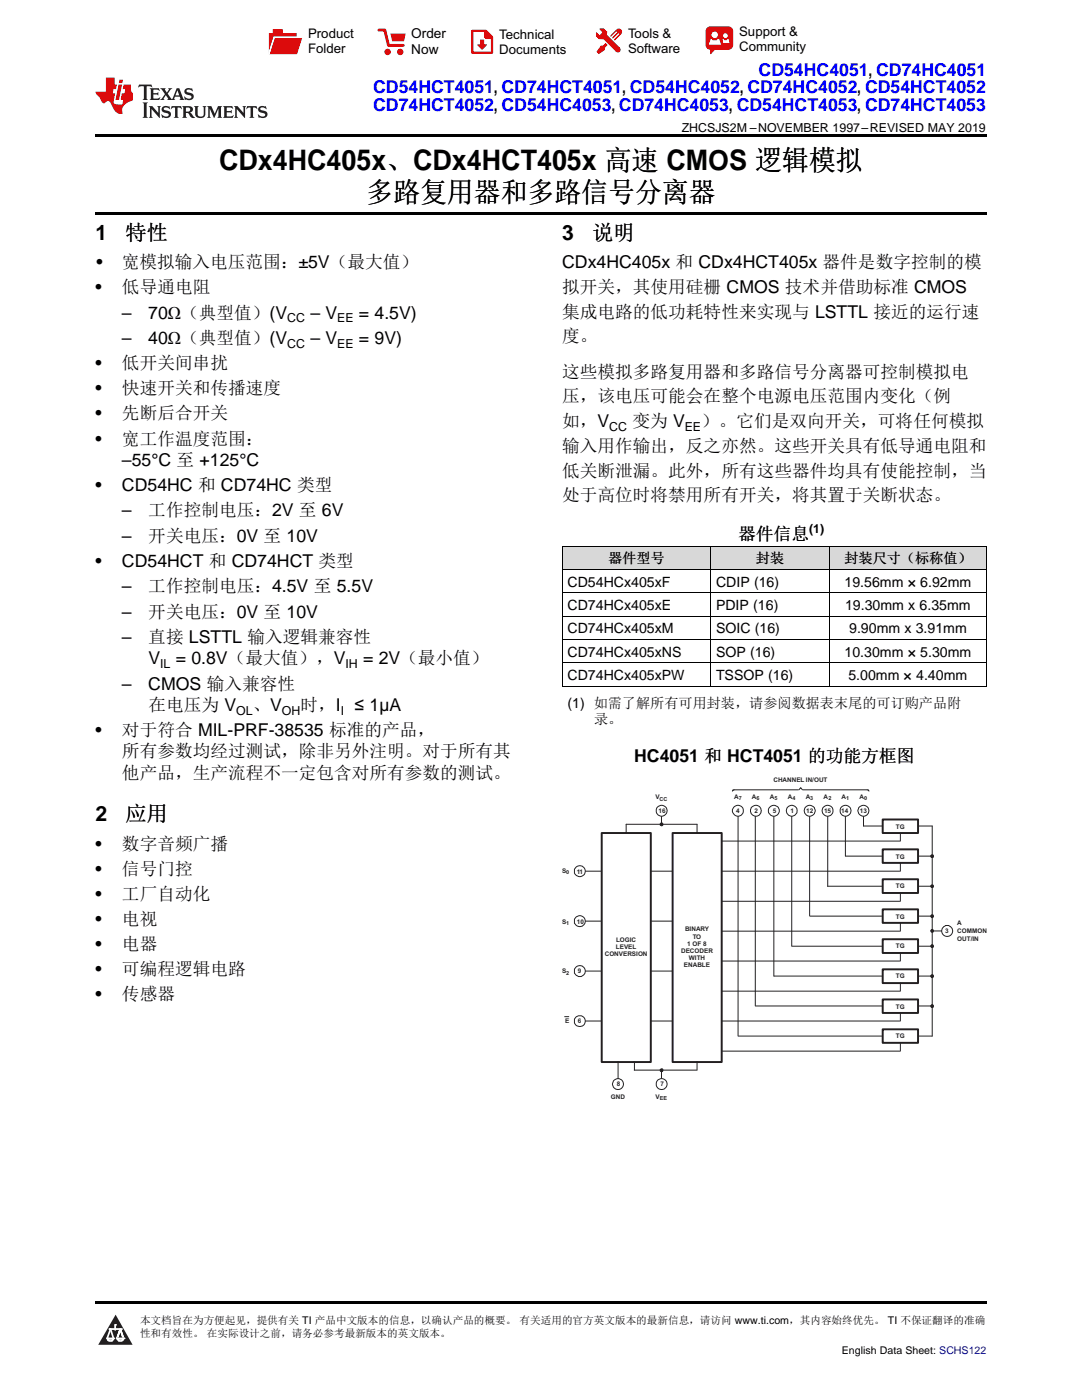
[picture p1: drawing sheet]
<svg xmlns="http://www.w3.org/2000/svg" width="216mm" height="279mm" viewBox="0 0 216 279" stroke-linecap="round" stroke-linejoin="round" font-family="sans-serif">
<g fill="#d8d8d8">
<path d="M112.2 109h29.6v4.7h-29.6z"/>
<path d="M141.8 109h23.7v4.7h-23.7z"/>
<path d="M165.5 109h31.3v4.7h-31.3z"/>
</g>
<path d="M23.1 262.4l3.4 6h-6.9z" fill="#231f20"/>
<path d="M21.4 267.1h1.2l-.3 .5h-.3a.55 .55 0 0 1-.6-.5z" fill-rule="evenodd" fill="#fff"/>
<path d="M21.4 267.1h1.2l-.3 .5h-.3a.55 .55 0 0 1-.6-.5z" fill="none" stroke="#231f20" stroke-width=".34"/>
<path d="M21.4 267.1l1.2 .1-.3 .4h-.5z" fill="none" stroke="#fff" stroke-width=".34"/>
<path d="M23 265.3h.1" fill="none" stroke="#fff" stroke-width=".34"/>
<path d="M23 264.4v.9z" fill="#fff"/>
<path d="M23 264.4v.9z" fill="none" stroke="#fff" stroke-width=".34"/>
<circle cx="23" cy="264.4" r=".17" fill="#fff"/>
<path d="M21.9 265.2h.1" fill="none" stroke="#fff" stroke-width=".34"/>
<path d="M21.9 265.2h2.3z" fill="#fff"/>
<path d="M21.9 265.2h2.3z" fill="none" stroke="#fff" stroke-width=".34"/>
<circle cx="24.2" cy="265.2" r=".17" fill="#fff"/>
<path d="M23.3 267.1h.1" fill="none" stroke="#fff" stroke-width=".34"/>
<path d="M24 265.2l-.7 1.9z" fill="#fff"/>
<path d="M24 265.2l-.7 1.9z" fill="none" stroke="#fff" stroke-width=".34"/>
<path d="M24 265.2l.7 1.9z" fill="#fff"/>
<path d="M24 265.2l.7 1.9z" fill="none" stroke="#fff" stroke-width=".34"/>
<path d="M24.6 267.1h.1" fill="none" stroke="#fff" stroke-width=".34"/>
<circle cx="21.4" cy="267.1" r=".17" fill="#fff"/>
<path d="M22.1 265.2l-.7 1.9z" fill="#fff"/>
<path d="M22.1 265.2l-.7 1.9z" fill="none" stroke="#fff" stroke-width=".34"/>
<path d="M22.1 265.2l.5 1.9z" fill="#fff"/>
<path d="M22.1 265.2l.5 1.9z" fill="none" stroke="#fff" stroke-width=".34"/>
<circle cx="22.6" cy="267.1" r=".17" fill="#fff"/>
<path d="M23.4 267.1h1.3a.65 .65 0 0 1-.7 .5 .65 .65 0 0 1-.6-.5z" fill-rule="evenodd" fill="#fff"/>
<path d="M23.4 267.1h1.3a.65 .65 0 0 1-.7 .5 .65 .65 0 0 1-.6-.5z" fill="none" stroke="#231f20" stroke-width=".34"/>
<path d="M23.4 267.1h1.3l-.4 .5h-.6z" fill="none" stroke="#fff" stroke-width=".34"/>
<path d="M23.3 267.1h.1" fill="none" stroke="#fff" stroke-width=".34"/>
<circle cx="24.7" cy="267.1" r=".17" fill="#fff"/>
<path d="M19 259.7h177.8v.5h-177.8z" fill="#000"/>
<g fill="none" stroke="#241f21" stroke-width=".2">
<path d="M116.8 173.9h17.4M144 173.9h35.5M144 167.9h35.5M144 179.9h35.5M179.7 166.2v1.7M179.7 172.2v1.7M179.7 178.2v1.7M183.3 164.9h2.7v41.9h-2.7M183.3 170.9h2.7M183.3 176.9h2.7M116.8 193.8h17.4M116.8 183.8h17.4"/>
<path d="M144 185.8h35.5M144 191.8h35.5M144 197.8h35.5M179.7 184.2v1.6M179.7 190.2v1.6M179.7 196.2v1.6M183.3 182.8h2.7M183.3 194.8h2.7M183.3 188.8h2.7M186.1 185.8h2.7M116.8 203.8h17.4M132 213.6v1.6"/>
<path d="M144 203.8h35.5M144 209.8h35.5M179.7 202.2v1.6M179.7 208.1v1.7M183.3 200.8h2.7"/>
</g>
<path d="M176.1 169.5h7.1v2.7h-7.1zM176.1 175.5h7.1v2.7h-7.1zM176.1 181.5h7.1v2.7h-7.1zM176.1 187.4h7.1v2.8h-7.1zM176.1 193.5h7.1v2.7h-7.1zM176.1 199.5h7.1v2.7h-7.1zM176.1 205.4h7.1v2.7h-7.1z" fill="none" stroke="#241f21" stroke-width=".39"/>
<path d="M185.8 170.6h.4v.5h-.4l-.1-.2z" fill-rule="evenodd" fill="#241f21"/>
<path d="M185.8 170.6h.4v.5h-.4l-.1-.2z" fill="none" stroke="#241f21" stroke-width=".2"/>
<circle cx="186" cy="176.9" r=".27" fill="#241f21"/>
<circle cx="186" cy="176.9" r=".27" fill="none" stroke="#241f21" stroke-width=".2"/>
<path d="M185.8 182.6a.28 .28 0 0 1 .5 .2 .28 .28 0 0 1-.4 .3l-.2-.3z" fill-rule="evenodd" fill="#241f21"/>
<circle cx="186" cy="182.9" r=".29" fill="none" stroke="#241f21" stroke-width=".2"/>
<path d="M185.8 185.7l.1-.2a.29 .29 0 0 1 .4 .2 .29 .29 0 0 1-.3 .4 .29 .29 0 0 1-.2-.4z" fill-rule="evenodd" fill="#241f21"/>
<circle cx="186" cy="185.8" r=".27" fill="none" stroke="#241f21" stroke-width=".2"/>
<path d="M185.8 188.7l.1-.2a.29 .29 0 0 1 .4 .3 .29 .29 0 0 1-.3 .3 .29 .29 0 0 1-.2-.4z" fill-rule="evenodd" fill="#241f21"/>
<circle cx="186" cy="188.8" r=".27" fill="none" stroke="#241f21" stroke-width=".2"/>
<path d="M185.8 194.7a.29 .29 0 0 1 .5 0 .29 .29 0 0 1-.4 .4z" fill-rule="evenodd" fill="#241f21"/>
<circle cx="186" cy="194.8" r=".29" fill="none" stroke="#241f21" stroke-width=".2"/>
<path d="M185.8 200.7l.1-.2 .3 .1v.4h-.4z" fill-rule="evenodd" fill="#241f21"/>
<circle cx="186" cy="200.8" r=".27" fill="none" stroke="#241f21" stroke-width=".2"/>
<g fill="#fff">
<path d="M187.8 187.6a1.07 1.07 0 0 1 1.2-.3 1.07 1.07 0 0 1 .7 1h-1.1h1.1a1.07 1.07 0 0 1-1.5 1 1.07 1.07 0 0 1-.4-1.7z" fill-rule="evenodd"/>
<circle cx="189" cy="185.8" r="1.1"/>
</g>
<g fill="none" stroke="#241f21" stroke-width=".2">
<path d="M147.3 161.9v44.9M150.7 161.9v38.9M154.4 161.9v32.9M158 161.9v26.9M161.6 161.9v20.8M165.1 176.9h10.9M165.2 161.9v15M168.7 161.9v9h7.3M172.3 161.9v3h3.7M154.5 194.8h21.5M158 188.8h18M161.6 182.8h14.4"/>
<path d="M147.4 206.8h28.6M150.8 200.8h25.2"/>
<circle cx="189" cy="185.8" r="1.09"/>
</g>
<path d="M134.2 166.2h9.8v45.8h-9.8z" fill="#fff"/>
<path d="M134.2 166.2h9.8v45.8h-9.8z" fill="none" stroke="#241f21" stroke-width=".39"/>
<path d="M120.1 166.2h9.8v45.8h-9.8z" fill="#fff"/>
<path d="M120.1 166.2h9.8v45.8h-9.8z" fill="none" stroke="#241f21" stroke-width=".39"/>
<circle cx="115.7" cy="173.9" r="1.1" fill="#fff"/>
<circle cx="115.7" cy="173.9" r="1.1" fill="none" stroke="#241f21" stroke-width=".2"/>
<circle cx="115.7" cy="183.8" r="1.1" fill="#fff"/>
<circle cx="115.7" cy="183.8" r="1.08" fill="none" stroke="#241f21" stroke-width=".2"/>
<circle cx="115.7" cy="193.8" r="1.08" fill="#fff"/>
<path d="M115 192.9a1.11 1.11 0 0 1 1.7 .4 1.11 1.11 0 0 1-.7 1.6h-.6l-.8-.7v-.8z" fill="none" stroke="#241f21" stroke-width=".2"/>
<circle cx="115.7" cy="203.8" r="1.11" fill="#fff"/>
<g fill="none" stroke="#241f21" stroke-width=".2">
<path d="M112.7 202.9h.8"/>
<circle cx="115.7" cy="203.8" r="1.1"/>
</g>
<circle cx="123.3" cy="216.3" r="1.09" fill="#fff"/>
<circle cx="123.3" cy="216.4" r="1.09" fill="none" stroke="#241f21" stroke-width=".2"/>
<circle cx="132" cy="216.3" r="1.1" fill="#fff"/>
<g fill="none" stroke="#241f21" stroke-width=".2">
<path d="M123.3 212v3.3M126.6 213.6h12.4M126.6 212v1.6M139.1 212v1.6"/>
<circle cx="132" cy="216.4" r="1.09"/>
</g>
<path d="M131.7 213.4l.5-.1v.5h-.4z" fill-rule="evenodd" fill="#241f21"/>
<path d="M132 162.9v1.6M131.7 213.4l.3-.1a.28 .28 0 0 1 .3 .3 .28 .28 0 0 1-.3 .3l-.3-.2z" fill="none" stroke="#241f21" stroke-width=".2"/>
<circle cx="132" cy="161.8" r="1.1" fill="#fff"/>
<g fill="none" stroke="#241f21" stroke-width=".2">
<path d="M124.9 166.2v-1.7h14.2v1.7"/>
<circle cx="132" cy="161.8" r="1.08"/>
</g>
<path d="M131.8 164.3h.4v.4l-.2 .1-.3-.1z" fill-rule="evenodd" fill="#241f21"/>
<path d="M131.8 164.3h.4v.4l-.2 .1-.3-.1z" fill="none" stroke="#241f21" stroke-width=".2"/>
<circle cx="172.3" cy="161.8" r="1.1" fill="#fff"/>
<circle cx="172.3" cy="161.8" r="1.08" fill="none" stroke="#241f21" stroke-width=".2"/>
<circle cx="168.7" cy="161.8" r="1.1" fill="#fff"/>
<circle cx="168.7" cy="161.8" r="1.09" fill="none" stroke="#241f21" stroke-width=".2"/>
<circle cx="165.1" cy="161.8" r="1.08" fill="#fff"/>
<circle cx="165.1" cy="161.8" r="1.07" fill="none" stroke="#241f21" stroke-width=".2"/>
<circle cx="161.6" cy="161.8" r="1.1" fill="#fff"/>
<circle cx="161.6" cy="161.8" r="1.1" fill="none" stroke="#241f21" stroke-width=".2"/>
<circle cx="158" cy="161.8" r="1.09" fill="#fff"/>
<circle cx="158" cy="161.8" r="1.08" fill="none" stroke="#241f21" stroke-width=".2"/>
<circle cx="154.4" cy="161.8" r="1.09" fill="#fff"/>
<circle cx="154.4" cy="161.8" r="1.08" fill="none" stroke="#241f21" stroke-width=".2"/>
<circle cx="150.8" cy="161.8" r="1.09" fill="#fff"/>
<circle cx="150.9" cy="161.8" r="1.08" fill="none" stroke="#241f21" stroke-width=".2"/>
<circle cx="147.2" cy="161.8" r="1.08" fill="#fff"/>
<circle cx="147.2" cy="161.8" r="1.08" fill="none" stroke="#241f21" stroke-width=".2"/>
<path d="M159.8 157.2l.3 .4h-.7z" fill="#fff"/>
<path d="M159.3 157.6h-12.9l-.3 .3M159.4 157.6l.4-.4 .3 .4M160.2 157.6h12.8M173 157.6l.4 .3" fill="none" stroke="#241f21" stroke-width=".2"/>
<path d="M176.1 163.5h7.1v2.7h-7.1z" fill="#fff"/>
<path d="M176.1 163.5h7.1v2.7h-7.1z" fill="none" stroke="#241f21" stroke-width=".39"/>
<path d="M112.2 118.3h84.6M112.2 113.6h84.6M112.2 109h84.6M112.2 109v28M141.8 109v28M165.5 109v28M196.8 109v28M112.2 136.9h84.6M112.2 132.3h84.6M112.2 127.6h84.6M112.2 123h84.6" fill="none" stroke="#000" stroke-width=".2"/>
<path d="M19 26.8h177.8v.6h-177.8zM19 42.3h177.8v.5h-177.8zM112.2 136.9l.1 .1zM165.4 136.9l.1 .1zM196.7 136.9l.1 .1z" fill="#000"/>
<path d="M27.7 16.9l-.1 .6 .6-.3h.5v.2v2.2l-.2 .4h1l-.2-.4v-2.2v-.2h.5l.6 .3-.2-.6zM29.9 17.6l.2 .4v1.6l-.2 .4h1.9l.1-.6a1.09 1.09 0 0 1-1.3 .1v-.6h.6l.4 .2v-.7l-.2 .2h-.8v-.6l.2-.1a1.01 1.01 0 0 1 1 .3l-.1-.6zM32 17.6l.9 1.2-1 1.2h.9l-.2-.3 .5-.7 .5 .7-.3 .3h1.7l-.2-.3 .1-.4h1l.1 .4-.2 .3h1l-.3-.4-.7-2h-.5l-1 2.2-.8-1.1 .9-1.1h-.9l.2 .2-.4 .7-.4-.7 .2-.2zM35.4 18l.4 1h-.8zM37 17.7a.66 .66 0 0 0-.2 .8 .66 .66 0 0 0 .6 .4l.7 .2 .1 .2a.8 .8 0 0 1-.7 .4 .8 .8 0 0 1-.7-.5l.1 .8 .2-.2a.94 .94 0 0 0 1.1 .1 .94 .94 0 0 0 .4-.9 1.48 1.48 0 0 0-1.3-.6v-.4a1.1 1.1 0 0 1 1.2 .2l-.2-.6-.2 .1-.5-.1zM28.5 20.4l.2 .4v2.3l-.2 .4h1l-.2-.4v-2.3l.2-.4zM29.7 21.2l.2 .4v1.5l-.2 .4h.8l-.3-.4 .1-1.3 1.6 1.8v-2l.2-.4h-.7l.2 .2v1.1l-1.2-1.3zM32.5 21.3a.66 .66 0 0 0-.2 .8 .66 .66 0 0 0 .6 .4l.6 .2 .2 .2a.8 .8 0 0 1-.8 .4 .8 .8 0 0 1-.7-.5l.2 .7 .2-.1a.94 .94 0 0 0 1 .1 .94 .94 0 0 0 .5-1 1.47 1.47 0 0 0-1.3-.6l-.1-.3a1.1 1.1 0 0 1 1.3 .2l-.2-.6-.2 .1-.5-.2zM34.3 21.2l-.2 .6a.64 .64 0 0 1 .8-.3v1.6l-.2 .4h1l-.3-.4 .1-1.6a.66 .66 0 0 1 .8 .3l-.2-.6zM36.3 21.2l.3 .4v1.5l-.3 .4h1l-.2-.2v-.7h.5l.1 .1a.8 .8 0 0 0 1.2 .7l-1-1a.62 .62 0 0 0 .6-.5 .62 .62 0 0 0-.6-.7zM37.1 21.5h.1a.48 .48 0 0 1 .6 0 .48 .48 0 0 1 .1 .6l-.2 .1-.6 .1zM38.7 21.2l.2 .2a2.29 2.29 0 0 0 .4 2 1.05 1.05 0 0 0 1.7-.7v-1.3l.2-.2h-.8l.2 .4v1.1a.61 .61 0 0 1-.6 .6 .61 .61 0 0 1-.6-.6v-1.1l.3-.4zM41.3 21.2l.3 .4v1.5l-.3 .4h.8l-.2-.4v-1.4l.8 1.9 .9-1.9v1.4l-.2 .4h.9l-.2-.4v-1.5l.2-.4h-.8l-.7 1.5-.6-1.5zM44.5 21.2l.2 .4v1.5l-.2 .4h1.9l.2-.6a1.1 1.1 0 0 1-1.4 .2v-.7h.6l.4 .2v-.6l-.2 .1-.8 .1v-.6l.2-.1a1.02 1.02 0 0 1 1.1 .2l-.2-.5zM46.7 21.2l.2 .4v1.5l-.2 .4h.8l-.3-.4 .1-1.3 1.6 1.8v-2l.2-.4h-.7l.2 .2v1.1l-1.2-1.3zM49.3 21.2l-.1 .6a.64 .64 0 0 1 .8-.3v1.6l-.3 .4h1l-.2-.4v-1.6a.66 .66 0 0 1 .8 .3l-.1-.6zM51.7 21.3a.66 .66 0 0 0-.2 .7 .66 .66 0 0 0 .7 .5l.6 .2 .1 .2a.8 .8 0 0 1-.7 .4 .8 .8 0 0 1-.7-.5l.1 .7 .2-.1a.94 .94 0 0 0 1.1 .1 .94 .94 0 0 0 .4-1 1.48 1.48 0 0 0-1.2-.6l-.1-.3a1.1 1.1 0 0 1 1.2 .2l-.2-.6-.1 .1-.6-.2z" fill="#231f20"/>
<path d="M21.1 15.5v2.8h-2v.4l.9 .9a.96 .96 0 0 0 1 1 .59 .59 0 0 1 .5-.4 .59 .59 0 0 1 .5 .3l.4 .8a1.61 1.61 0 0 0 2.1 1.3 1.63 1.63 0 0 1 1.1-2.2l.9-.3v-1.5a1.6 1.6 0 0 1-.4-1.7h-1.4l-.2 .9h.5l-.2 .8h-.5l-.2 1v.3h.5l-.2 .9h-.7a.74 .74 0 0 1-1-.6l.3-1.6h-.5l.2-.8h.5l.1-.9h-.4v-1.4zM23.7 16.9l-.7 3h.8l.6-3zM23.8 15.9l-.1 .7h.7l.2-.7z" fill="#ee1d23"/>
<g fill="#d60000">
<path d="M54.4 5.8h2v.8h2.8v4.2h-5.5v-4.2h.7z" fill-rule="evenodd"/>
<path d="M54.7 7.5h5.6l-1 3.3h-5.6z" fill-rule="evenodd"/>
</g>
<path d="M54.6 7.4h5.8l-.1 .1h-5.5l-1.1 3.3z" fill-rule="evenodd" fill="#fff"/>
<path d="M54.6 7.4h5.8l-.1 .1h-5.5l-1.1 3.3z" fill="none" stroke="#fff" stroke-width=".2"/>
<path d="M75.6 6h1.2l.7 3.1h3" fill="none" stroke="#d60000" stroke-width=".56"/>
<g fill="#d60000">
<path d="M77.9 6.7h3.1l-.4 1.5h-2.3z" fill-rule="evenodd"/>
<circle cx="77.3" cy="10.4" r=".64"/>
<circle cx="79.9" cy="10.4" r=".64"/>
</g>
<path d="M94.2 6.2h2.7l1.3 1.2v3.1h-4z" fill="none" stroke="#d60000" stroke-width=".44"/>
<g fill="#d60000">
<path d="M95.8 7.9h.8v1h.6l-1 1.1-1-1v-.1h.6z" fill-rule="evenodd"/>
<path d="M96.6 6.2h.3l1.3 1.2v.4h-1.3l-.3-.4z" fill-rule="evenodd"/>
<path d="M119.6 5.7h.9l.6 .6 .1 .7 2.5 2.5-.8 .8-2.3-2.3-1.1-.2-.6-.6v-.8l.7 .6 .5-.4v-.2l-.4-.5z" fill-rule="evenodd"/>
<path d="M119.9 9.1h.4l.5-.5 .4 .4-.5 .5v.4l-1.2 .9-.5-.5z" fill-rule="evenodd"/>
<path d="M123 5.9a.67 .67 0 0 1 .9 0 .67 .67 0 0 1 0 .9z" fill-rule="evenodd"/>
<path d="M123 5.9l.9 .9-1.2 1.2h-.2l.1-.2 .9-.9 .1-.2h-.3l-.9 1h-.2v-.2l.9-1 .1-.2h-.3l-.9 1h-.2v-.2z" fill-rule="evenodd"/>
<circle cx="123.3" cy="9.9" r=".54"/>
</g>
<path d="M121.1 6.3l-.1 .7" fill="none" stroke="#d60000" stroke-width=".2"/>
<g fill="#d60000">
<path d="M141.1 5.5l.6-.2h3.6a.95 .95 0 0 1 1 .9v2.8a.95 .95 0 0 1-1 .9h-3.6a.95 .95 0 0 1-.9-.9v-2.8z" fill-rule="evenodd"/>
<path d="M141.7 9.9h.9l-.7 .9h-.2z" fill-rule="evenodd"/>
</g>
<g fill="#fff">
<path d="M144.3 8.6h1.3z"/>
<path d="M141.8 7.8h.3l.1 .2h.8l.2-.2h.3l.4 1.1h-2.5z" fill-rule="evenodd"/>
<path d="M144.2 7.8h.2l.2 .2h.4l.2-.2h.2l.2 .8h-1.3z" fill-rule="evenodd"/>
<circle cx="142.6" cy="6.9" r=".65"/>
<circle cx="144.8" cy="7.1" r=".48"/>
</g>
<g font-size="5.6">
<text x="43.7" y="33.9">CDx4HC405x、CDx4HCT405x 高速 CMOS 逻辑模拟</text>
<text x="73.1" y="40.3">多路复用器和多路信号分离器</text>
</g>
<g font-size="4.2">
<text x="19" y="47.8">1</text>
<text x="25" y="47.8">特性</text>
<text x="112.2" y="47.8">3</text>
<text x="118.1" y="47.8">说明</text>
<text x="19" y="163.8">2</text>
<text x="25" y="163.8">应用</text>
</g>
<g font-size="3.5" fill="#00f">
<text x="151.4" y="15.1">CD54HC4051, CD74HC4051</text>
<text x="74.5" y="18.6">CD54HCT4051, CD74HCT4051, CD54HC4052, CD74HC4052, CD54HCT4052</text>
<text x="74.5" y="22.2">CD74HCT4052, CD54HC4053, CD74HC4053, CD54HCT4053, CD74HCT4053</text>
</g>
<g font-size="3.5">
<text x="19.2" y="53.5">•</text>
<text x="24.3" y="53.5">宽模拟输入电压范围：±5V（最大值）</text>
<text x="112.2" y="53.5">CDx4HC405x 和 CDx4HCT405x 器件是数字控制的模</text>
<text x="19" y="58.5">•</text>
<text x="24.3" y="58.5">低导通电阻</text>
<text x="112.2" y="58.5">拟开关，其使用硅栅 CMOS 技术并借助标准 CMOS</text>
<text x="24.3" y="63.6">–</text>
<text x="29.6" y="63.6">70Ω（典型值）(V</text>
<text x="61.9" y="63.6">– V</text>
<text x="71.6" y="63.6">= 4.5V)</text>
<text x="112.2" y="63.4">集成电路的低功耗特性来实现与 LSTTL 接近的运行速</text>
<text x="24.3" y="68.7">–</text>
<text x="29.6" y="68.7">40Ω（典型值）(V</text>
<text x="61.9" y="68.7">– V</text>
<text x="71.6" y="68.7">= 9V)</text>
<text x="112.2" y="68.3">度。</text>
<text x="19" y="73.7">•</text>
<text x="24.3" y="73.7">低开关间串扰</text>
<text x="112.2" y="75.4">这些模拟多路复用器和多路信号分离器可控制模拟电</text>
<text x="19" y="78.7">•</text>
<text x="19" y="83.7">•</text>
<text x="24.3" y="78.7">快速开关和传播速度</text>
<text x="24.3" y="83.7">先断后合开关</text>
<text x="112.2" y="80.3">压，该电压可能会在整个电源电压范围内变化（例</text>
<text x="19" y="88.7">•</text>
<text x="24.3" y="88.7">宽工作温度范围：</text>
<text x="112.2" y="85.2">如，V</text>
<text x="126.2" y="85.2">变为 V</text>
<text x="139.9" y="85.2">）。它们是双向开关，可将任何模拟</text>
<text x="24.3" y="93">–55°C 至 +125°C</text>
<text x="112.2" y="90.2">输入用作输出，反之亦然。这些开关具有低导通电阻和</text>
<text x="112.2" y="95.1">低关断泄漏。此外，所有这些器件均具有使能控制，当</text>
<text x="19" y="98">•</text>
<text x="24.3" y="98">CD54HC 和 CD74HC 类型</text>
<text x="112.2" y="100">处于高位时将禁用所有开关，将其置于关断状态。</text>
<text x="24.3" y="103">–</text>
<text x="29.6" y="103">工作控制电压：2V 至 6V</text>
<text x="147.3" y="107.8">器件信息</text>
<text x="19" y="113.1">•</text>
<text x="24.3" y="108.1">–</text>
<text x="24.3" y="113.1">CD54HCT 和 CD74HCT 类型</text>
<text x="29.6" y="108.1">开关电压：0V 至 10V</text>
<text x="24.3" y="118.2">–</text>
<text x="29.6" y="118.2">工作控制电压：4.5V 至 5.5V</text>
<text x="24.3" y="123.3">–</text>
<text x="29.6" y="123.3">开关电压：0V 至 10V</text>
<text x="24.3" y="128.4">–</text>
<text x="29.6" y="128.4">直接 LSTTL 输入逻辑兼容性</text>
<text x="24.3" y="137.7">–</text>
<text x="29.6" y="137.7">CMOS 输入兼容性</text>
<text x="29.6" y="132.6">V</text>
<text x="35.1" y="132.6">= 0.8V（最大值），V</text>
<text x="72.5" y="132.6">= 2V（最小值）</text>
<text x="29.6" y="141.9">在电压为 V</text>
<text x="50.4" y="141.9">、V</text>
<text x="60" y="141.9">时，I</text>
<text x="70.8" y="141.9">≤ 1µA</text>
<text x="19" y="146.9">•</text>
<text x="24.3" y="146.9">对于符合 MIL-PRF-38535 标准的产品，</text>
<text x="24.3" y="151.2">所有参数均经过测试，除非另外注明。对于所有其</text>
<text x="24.3" y="155.4">他产品，生产流程不一定包含对所有参数的测试。</text>
<text x="126.5" y="152.2">HC4051 和 HCT4051 的功能方框图</text>
<text x="19" y="169.5">•</text>
<text x="24.3" y="169.5">数字音频广播</text>
<text x="19" y="174.6">•</text>
<text x="19" y="179.6">•</text>
<text x="24.3" y="174.6">信号门控</text>
<text x="24.3" y="179.6">工厂自动化</text>
<text x="19" y="184.6">•</text>
<text x="24.3" y="184.6">电视</text>
<text x="19" y="189.6">•</text>
<text x="24.3" y="189.6">电器</text>
<text x="19" y="194.6">•</text>
<text x="24.3" y="194.6">可编程逻辑电路</text>
<text x="19" y="199.6">•</text>
<text x="24.3" y="199.6">传感器</text>
</g>
<g font-size="2.8">
<text x="121.4" y="112.4">器件型号</text>
<text x="150.8" y="112.4">封装</text>
<text x="168.5" y="112.4">封装尺寸（标称值）</text>
<text x="113.2" y="117.1">CD54HCx405xF</text>
<text x="142.9" y="117.1">CDIP (16)</text>
<text x="168.5" y="117.1">19.56mm × 6.92mm</text>
<text x="113.2" y="121.7">CD74HCx405xE</text>
<text x="142.9" y="121.7">PDIP (16)</text>
<text x="168.6" y="121.7">19.30mm x 6.35mm</text>
<text x="113.2" y="126.4">CD74HCx405xM</text>
<text x="113.2" y="131.1">CD74HCx405xNS</text>
<text x="142.9" y="126.4">SOIC (16)</text>
<text x="142.9" y="131.1">SOP (16)</text>
<text x="168.5" y="131.1">10.30mm × 5.30mm</text>
<text x="169.4" y="126.4">9.90mm x 3.91mm</text>
<text x="113.2" y="135.7">CD74HCx405xPW</text>
<text x="142.9" y="135.7">TSSOP (16)</text>
<text x="169.3" y="135.7">5.00mm × 4.40mm</text>
<text x="113.2" y="141.2">(1) 如需了解所有可用封装，请参阅数据表末尾的可订购产品附</text>
<text x="118.5" y="144.4">录。</text>
</g>
<g font-size="2.7">
<text x="82.1" y="7.7">Order</text>
<text x="82.1" y="10.7">Now</text>
</g>
<g font-size="2.6">
<text x="61.5" y="7.6">Product</text>
<text x="61.5" y="10.6">Folder</text>
<text x="99.6" y="7.8">Technical</text>
<text x="99.6" y="10.8">Documents</text>
<text x="125.3" y="7.6">Tools &amp;</text>
<text x="125.3" y="10.6">Software</text>
<text x="147.5" y="7.2">Support &amp;</text>
<text x="147.5" y="10.2">Community</text>
</g>
<g font-size="2.5">
<text x="136" y="26.3">ZHCSJS2M –NOVEMBER 1997–REVISED MAY 2019</text>
<text x="57.3" y="64.3">CC</text>
<text x="67.3" y="64.3">EE</text>
<text x="57.3" y="69.4">CC</text>
<text x="67.3" y="69.4">EE</text>
<text x="121.6" y="85.9">CC</text>
<text x="136.6" y="85.9">EE</text>
<text x="161.4" y="106.4">(1)</text>
<text x="32" y="133.3">IL</text>
<text x="68.9" y="133.3">IH</text>
<text x="47.1" y="142.6">OL</text>
<text x="56.3" y="142.6">OH</text>
<text x="68" y="142.6">I</text>
</g>
<g font-size="2.1">
<text x="27.9" y="264.3">本文档旨在为方便起见，提供有关 TI 产品中文版本的信息，以确认产品的概要。 有关适用的官方英文版本的最新信息，请访问 www.ti.com，其内容始终优先。 TI 不保证翻译的准确</text>
<text x="27.9" y="266.8">性和有效性。 在实际设计之前，请务必参考最新版本的英文版本。</text>
<text x="168" y="270.2">English Data Sheet: SCHS122</text>
</g>
<g font-size="1.3" fill="#241f21">
<text x="130.8" y="159.5">V</text>
<text x="146.5" y="159.4">A</text>
<text x="150" y="159.4">A</text>
<text x="153.6" y="159.4">A</text>
<text x="154.3" y="156.1">CHANNEL IN/OUT</text>
<text x="157.2" y="159.4">A</text>
<text x="160.8" y="159.4">A</text>
<text x="164.3" y="159.4">A</text>
<text x="167.9" y="159.4">A</text>
<text x="171.5" y="159.4">A</text>
<text x="131.4" y="162.2">16</text>
<text x="146.9" y="162.2">4</text>
<text x="150.6" y="162.2">2</text>
<text x="154.2" y="162.2">5</text>
<text x="157.7" y="162.2">1</text>
<text x="160.9" y="162.2">12</text>
<text x="164.4" y="162.2">15</text>
<text x="167.9" y="162.2">14</text>
<text x="171.6" y="162.2">13</text>
<text x="178.7" y="165.4">TG</text>
<text x="178.7" y="171.3">TG</text>
<text x="112.1" y="174.2">S</text>
<text x="115.1" y="174.3">11</text>
<text x="178.7" y="177.3">TG</text>
<text x="112.1" y="184.4">S</text>
<text x="115.1" y="184.3">10</text>
<text x="136.7" y="185.9">BINARY</text>
<text x="178.7" y="183.3">TG</text>
<text x="191" y="184.7">A</text>
<text x="120.7" y="190.8">CONVERSION</text>
<text x="122.9" y="189.4">LEVEL</text>
<text x="122.9" y="188">LOGIC</text>
<text x="135.9" y="190.1">DECODER</text>
<text x="137.1" y="188.7">1 OF 8</text>
<text x="137.5" y="191.6">WITH</text>
<text x="138.2" y="187.3">TO</text>
<text x="178.7" y="189.3">TG</text>
<text x="188.6" y="186.3">3</text>
<text x="191" y="187.7">OUT/IN</text>
<text x="191" y="186.2">COMMON</text>
<text x="112.1" y="194.2">S</text>
<text x="115.3" y="194.3">9</text>
<text x="136.5" y="193">ENABLE</text>
<text x="178.7" y="195.3">TG</text>
<text x="178.7" y="201.3">TG</text>
<text x="112.8" y="204.2">E</text>
<text x="115.3" y="204.2">6</text>
<text x="178.7" y="207.3">TG</text>
<text x="121.9" y="219.3">GND</text>
<text x="123.1" y="216.8">8</text>
<text x="130.8" y="219.3">V</text>
<text x="131.8" y="216.8">7</text>
</g>
<g font-size="1.1" fill="#241f21">
<text x="131.6" y="159.8">CC</text>
<text x="147.4" y="159.7">7</text>
<text x="150.9" y="159.7">6</text>
<text x="154.5" y="159.7">5</text>
<text x="158.1" y="159.7">4</text>
<text x="161.7" y="159.7">3</text>
<text x="165.3" y="159.7">2</text>
<text x="168.8" y="159.7">1</text>
<text x="172.4" y="159.7">0</text>
<text x="113" y="174.5">0</text>
<text x="113" y="184.7">1</text>
<text x="113" y="194.5">2</text>
<text x="131.7" y="219.6">EE</text>
</g>
</svg>
